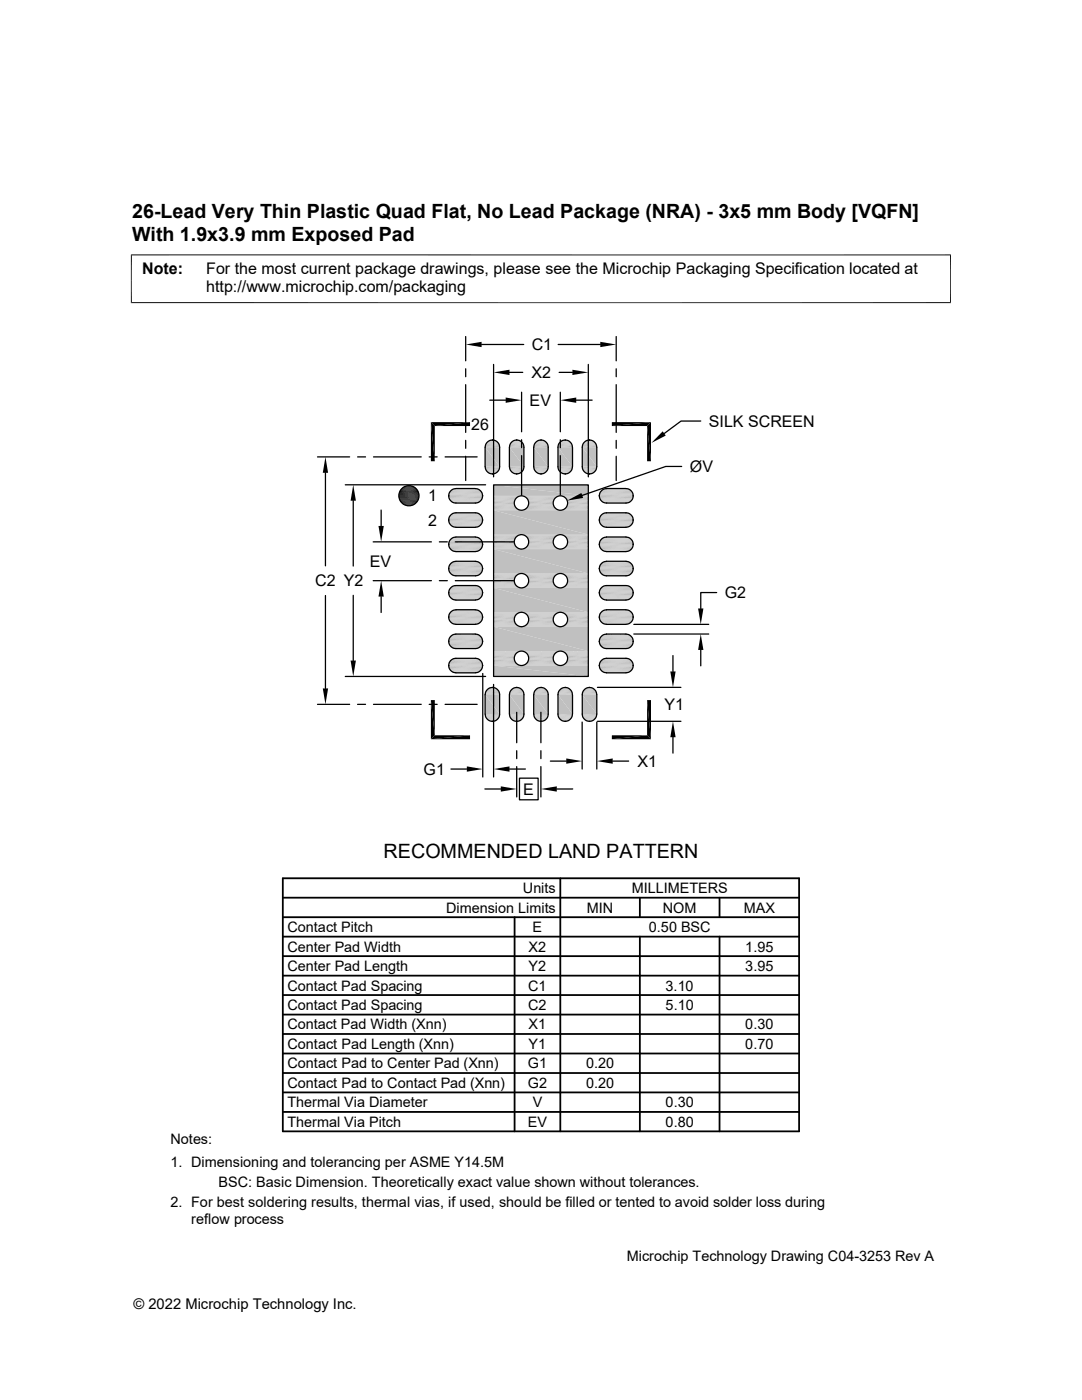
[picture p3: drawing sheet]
<svg xmlns="http://www.w3.org/2000/svg" width="216mm" height="279mm" viewBox="0 0 216 279" stroke-linecap="round" stroke-linejoin="round" font-family="sans-serif">
<g fill="#c0c0c0">
<path d="M98 87.8h.5z"/>
<path d="M102.8 87.8h.6z"/>
<path d="M107.7 87.8h.5z"/>
<path d="M112.5 87.8h.5z"/>
<path d="M117.4 87.8h.5z"/>
<path d="M117.1 87.9h1z"/>
<path d="M117.4 87.8l.7 .1z"/>
<path d="M112.3 87.9h1z"/>
<path d="M112.5 87.8l.8 .1z"/>
<path d="M107.4 87.9h1z"/>
<path d="M107.7 87.8l.7 .1z"/>
<path d="M102.6 87.9h1z"/>
<path d="M102.8 87.8l.8 .1z"/>
<path d="M97.7 87.9h1z"/>
<path d="M98 87.8l.7 .1z"/>
<path d="M116.9 88l.2-.1 1.3 .1z"/>
<path d="M117.1 87.9l1.3 .1z"/>
<path d="M112.1 88l.2-.1 1.2 .1z"/>
<path d="M112.3 87.9l1.2 .1z"/>
<path d="M107.2 88l.2-.1 1.3 .1z"/>
<path d="M107.4 87.9l1.3 .1z"/>
<path d="M102.4 88l.2-.1 1.2 .1z"/>
<path d="M102.6 87.9l1.2 .1z"/>
<path d="M97.5 88l.2-.1 1.3 .1z"/>
<path d="M97.7 87.9l1.3 .1z"/>
<path d="M116.7 88.2l.2-.2 1.7 .2z"/>
<path d="M116.9 88h1.5l.2 .2z"/>
<path d="M111.8 88.2l.3-.2 1.6 .2z"/>
<path d="M112.1 88h1.4l.2 .2z"/>
<path d="M107 88.2l.2-.2 1.7 .2z"/>
<path d="M107.2 88h1.5l.2 .2z"/>
<path d="M102.2 88.2l.2-.2 1.6 .2z"/>
<path d="M102.4 88h1.4l.2 .2z"/>
<path d="M97.3 88.2l.2-.2 1.7 .2z"/>
<path d="M97.5 88h1.5l.2 .2z"/>
</g>
<path d="M97.1 88.2h2.3M102 88.2h2.2M106.8 88.2h2.3M111.7 88.2h2.2M116.5 88.2h2.2" fill="none" stroke="#c0c0c0" stroke-width=".2"/>
<path d="M97 88.4h2.5M101.8 88.4h2.6M106.7 88.4h2.5M111.5 88.4h2.5M116.4 88.4h2.5" fill="none" stroke="#c0c0c0" stroke-width=".21"/>
<path d="M96.8 88.9h2.9M96.9 88.7h2.7M101.7 88.9h2.8M101.7 88.7h2.8M106.5 88.9h2.9M106.6 88.7h2.7M111.4 88.9h2.8M111.4 88.7h2.8M116.2 88.9h2.9M116.3 88.7h2.7" fill="none" stroke="#c0c0c0" stroke-width=".23"/>
<path d="M96.8 89.1h2.9M101.6 89.1h2.9M106.5 89.1h2.9M111.3 89.1h2.9M116.2 89.1h2.9" fill="none" stroke="#c0c0c0" stroke-width=".25"/>
<g fill="#c0c0c0">
<path d="M116.2 89.3l2.9 3.8h-2.9z"/>
<path d="M116.2 89.3h2.9v3.8z"/>
<path d="M111.3 89.3l2.9 3.8h-2.9z"/>
<path d="M111.3 89.3h2.9v3.8z"/>
<path d="M106.5 89.3l2.9 3.8h-2.9z"/>
<path d="M106.5 89.3h2.9v3.8z"/>
<path d="M101.6 89.3l2.9 3.8h-2.9z"/>
<path d="M101.6 89.3h2.9v3.8z"/>
<path d="M96.8 89.3l2.9 3.8h-2.9z"/>
<path d="M96.8 89.3h2.9v3.8z"/>
</g>
<path d="M96.8 93.3h2.9M96.8 93.5h2.9M101.6 93.3h2.9M101.7 93.5h2.8M106.5 93.3h2.9M106.5 93.5h2.9M111.3 93.3h2.9M111.4 93.5h2.8M116.2 93.3h2.9M116.2 93.5h2.9" fill="none" stroke="#c0c0c0" stroke-width=".25"/>
<path d="M96.9 93.7h2.7M97 94h2.5M101.7 93.7h2.8M101.8 94h2.6M106.6 93.7h2.7M106.7 94h2.5M111.4 93.7h2.8M111.5 94h2.5M116.3 93.7h2.7M116.4 94h2.5" fill="none" stroke="#c0c0c0" stroke-width=".21"/>
<path d="M97.1 94.2h2.3M102 94.2h2.2M106.8 94.2h2.3M111.7 94.2h2.2M116.5 94.2h2.2" fill="none" stroke="#c0c0c0" stroke-width=".2"/>
<g fill="#c0c0c0">
<path d="M116.7 94.3l1.7 .1h-1.5z"/>
<path d="M116.7 94.3h1.9l-.2 .1z"/>
<path d="M111.8 94.3l1.7 .1h-1.4z"/>
<path d="M111.8 94.3h1.9l-.2 .1z"/>
<path d="M107 94.3l1.7 .1h-1.5z"/>
<path d="M107 94.3h1.9l-.2 .1z"/>
<path d="M102.2 94.3l1.6 .1h-1.4z"/>
<path d="M102.2 94.3h1.8l-.2 .1z"/>
<path d="M97.3 94.3l1.7 .1h-1.5z"/>
<path d="M97.3 94.3h1.9l-.2 .1z"/>
<path d="M116.9 94.4l1.2 .1h-1z"/>
<path d="M116.9 94.4h1.5l-.3 .1z"/>
<path d="M112.1 94.4l1.2 .1h-1z"/>
<path d="M112.1 94.4h1.4l-.2 .1z"/>
<path d="M107.2 94.4l1.2 .1h-1z"/>
<path d="M107.2 94.4h1.5l-.3 .1z"/>
<path d="M102.4 94.4l1.2 .1h-1z"/>
<path d="M102.4 94.4h1.4l-.2 .1z"/>
<path d="M97.5 94.4l1.2 .1h-1z"/>
<path d="M97.5 94.4h1.5l-.3 .1z"/>
<path d="M98 94.6h.5z"/>
<path d="M102.8 94.6h.6z"/>
<path d="M107.7 94.6h.5z"/>
<path d="M112.5 94.6h.5z"/>
<path d="M117.4 94.6h.5z"/>
<path d="M117.1 94.5l.8 .1z"/>
<path d="M117.1 94.5h1z"/>
<path d="M112.3 94.5l.7 .1z"/>
<path d="M112.3 94.5h1z"/>
<path d="M107.4 94.5l.8 .1z"/>
<path d="M107.4 94.5h1z"/>
<path d="M102.6 94.5l.8 .1z"/>
<path d="M102.6 94.5h1z"/>
<path d="M97.7 94.5l.8 .1z"/>
<path d="M97.7 94.5h1z"/>
</g>
<path d="M89.9 97.9h6.1M90 97.8h5.8M90.3 97.6h5.3M90.5 97.5h4.9M119.9 97.9h6.1M120.1 97.8h5.7M120.3 97.6h5.3M120.5 97.5h4.9" fill="none" stroke="#c0c0c0" stroke-width=".2"/>
<path d="M89.7 98.1h6.4M119.8 98.1h6.4" fill="none" stroke="#c0c0c0" stroke-width=".21"/>
<path d="M89.6 98.3h6.6M119.7 98.3h6.6" fill="none" stroke="#c0c0c0" stroke-width=".23"/>
<path d="M89.5 98.8h6.8M89.6 98.6h6.7M119.6 98.8h6.7M119.6 98.6h6.7" fill="none" stroke="#c0c0c0" stroke-width=".25"/>
<g fill="#c0c0c0">
<path d="M98.5 96.8l18.9 2.2h-18.9z"/>
<path d="M98.5 96.8h18.9v2.2z"/>
</g>
<g fill="none" stroke="#c0c0c0" stroke-width=".2">
<path d="M89.9 100h6.1M98.5 99h5.4M98.5 99h5.2M98.5 99.2h4.9M98.5 99.3h4.7M104.2 99h7.5M104.5 99h6.9M104.7 99.2h6.5M104.9 99.3h6M112 99h5.4M112.2 99h5.2M112.5 99.2h4.9"/>
<path d="M112.7 99.3h4.7M119.9 100h6.1M89.7 104.6h6.4M89.9 104.8h6.1M89.9 102.8h6.1M90 102.6h5.8M90 100.1h5.8M90 105h5.8M90.3 100.3h5.3M90.3 105.1h5.3M90.3 102.5h5.3M90.5 100.3h4.9"/>
<path d="M90.5 105.2h4.9M90.5 102.4h4.9M90.7 100.4h4.4M90.7 102.4h4.4M98.5 101.5h4.7M98.5 101.6h4.9M98.5 101.7h5.2M98.5 101.8h5.4M104.2 101.8h7.5M104.5 101.7h6.9M104.7 101.6h6.5M104.9 101.5h6"/>
<path d="M112 101.8h5.4M112.2 101.7h5.2M112.5 101.6h4.9M112.7 101.5h4.7M119.8 104.6h6.4M119.9 104.8h6.1M119.9 102.8h6.1M120.1 100.1h5.7M120.1 105h5.7M120.1 102.6h5.7M120.3 100.3h5.3M120.3 105.1h5.3"/>
<path d="M120.3 102.5h5.3M120.5 102.4h4.9M120.5 100.3h4.9M120.5 105.2h4.9M120.8 100.4h4.4M120.8 102.4h4.4"/>
</g>
<g fill="none" stroke="#c0c0c0" stroke-width=".23">
<path d="M89.5 99.1h6.8M89.6 99.6h6.6M98.5 99.7h4.3M105.3 99.7h5.3M113.1 99.7h4.3M119.6 99.1h6.7M119.7 99.6h6.6M89.6 103.4h6.7M89.6 104.4h6.6M89.6 103.2h6.6M98.5 101h4.3M105.3 101h5.3"/>
<path d="M113.1 101h4.3M119.6 103.4h6.7M119.7 104.4h6.6M119.7 103.2h6.6"/>
</g>
<g fill="none" stroke="#c0c0c0" stroke-width=".25">
<path d="M89.6 99.3h6.7M119.6 99.3h6.7M89.5 103.7h6.8M89.5 103.9h6.8M89.6 104.2h6.7M98.5 100.3h4.1M98.5 100.8h4.2M105.4 100.8h5.1M105.5 100.3h4.9M113.2 100.8h4.2M113.2 100.3h4.2M119.6 103.7h6.7"/>
<path d="M119.6 103.9h6.7M119.6 104.2h6.7"/>
</g>
<path d="M89.7 99.8h6.4M98.5 99.5h4.5M105.1 99.5h5.6M112.9 99.5h4.5M119.8 99.8h6.4M89.7 103h6.4M98.5 101.3h4.5M105.1 101.3h5.6M112.9 101.3h4.5M119.8 103h6.4" fill="none" stroke="#c0c0c0" stroke-width=".21"/>
<path d="M98.5 100h4.2M98.5 100.5h4.1M105.4 100h5.1M105.5 100.5h4.9M113.2 100h4.2M113.2 100.5h4.2" fill="none" stroke="#c0c0c0" stroke-width=".28"/>
<g fill="#c0c0c0">
<path d="M98.5 101.8l18.9 4.9h-18.9z"/>
<path d="M98.5 101.8h18.9v4.9z"/>
</g>
<g fill="none" stroke="#c0c0c0" stroke-width=".2">
<path d="M89.7 112.6h6.4M89.9 109.6h6.1M89.9 107.6h6.1M89.9 112.4h6.1M90 107.4h5.8M90 112.3h5.8M90 109.8h5.8M90.3 109.9h5.3M90.3 107.3h5.3M90.3 112.2h5.3M90.5 110h4.9M90.5 107.2h4.9"/>
<path d="M90.5 112.1h4.9M90.7 110.1h4.4M90.7 112h4.4M98.5 106.7h5.4M98.5 106.8h5.2M98.5 106.9h4.9M98.5 107.1h4.7M98.5 109.2h4.7M98.5 109.4h4.9M98.5 109.5h5.2M98.5 109.6h5.4M104.2 106.7h7.5"/>
<path d="M104.2 109.6h7.5M104.5 106.8h6.9M104.5 109.5h6.9M104.7 106.9h6.5M104.7 109.4h6.5M104.9 109.2h6M104.9 107.1h6M112 106.7h5.4M112 109.6h5.4M112.2 106.8h5.2M112.2 109.5h5.2M112.5 106.9h4.9"/>
<path d="M112.5 109.4h4.9M112.7 107.1h4.7M112.7 109.2h4.7M119.8 112.6h6.4M119.9 109.6h6.1M119.9 107.6h6.1M119.9 112.4h6.1M120.1 109.8h5.7M120.1 107.4h5.7M120.1 112.3h5.7M120.3 109.9h5.3M120.3 107.3h5.3"/>
<path d="M120.3 112.2h5.3M120.5 107.2h4.9M120.5 112.1h4.9M120.5 110h4.9M120.8 110.1h4.4M120.8 112h4.4"/>
</g>
<g fill="none" stroke="#c0c0c0" stroke-width=".21">
<path d="M89.6 108h6.6M89.7 107.8h6.4M89.7 109.5h6.4M89.7 114.3h6.4M98.5 107.3h4.5M98.5 109h4.5M105.1 107.3h5.6M105.1 109h5.6M112.9 109h4.5M112.9 107.3h4.5M119.7 108h6.6M119.8 107.8h6.4"/>
<path d="M119.8 109.5h6.4M119.8 114.3h6.4"/>
</g>
<g fill="none" stroke="#c0c0c0" stroke-width=".23">
<path d="M89.6 109h6.7M89.6 113.8h6.7M89.6 109.2h6.6M89.6 114.1h6.6M89.6 112.9h6.6M98.5 107.5h4.3M98.5 108.8h4.3M105.3 108.8h5.3M105.3 107.5h5.3M113.1 107.5h4.3M113.1 108.8h4.3M119.6 109h6.7"/>
<path d="M119.6 113.8h6.7M119.7 109.2h6.6M119.7 114.1h6.6M119.7 112.9h6.6"/>
</g>
<g fill="none" stroke="#c0c0c0" stroke-width=".25">
<path d="M89.5 108.5h6.8M89.5 113.3h6.8M89.5 108.8h6.8M89.5 113.6h6.8M89.6 108.2h6.7M89.6 113.1h6.7M98.5 107.7h4.2M98.5 108.5h4.2M105.4 107.7h5.1M105.4 108.5h5.1M113.2 108.5h4.2M113.2 107.7h4.2"/>
<path d="M119.6 108.5h6.7M119.6 113.3h6.7M119.6 108.8h6.7M119.6 113.6h6.7M119.6 108.2h6.7M119.6 113.1h6.7"/>
</g>
<path d="M98.5 108h4.1M98.5 108.3h4.1M105.5 108.3h4.9M105.5 108h4.9M113.2 108.3h4.2M113.2 108h4.2" fill="none" stroke="#c0c0c0" stroke-width=".28"/>
<g fill="#c0c0c0">
<path d="M98.5 109.6l18.9 4.8h-18.9z"/>
<path d="M98.5 109.6h18.9v4.8z"/>
</g>
<g fill="none" stroke="#c0c0c0" stroke-width=".2">
<path d="M89.7 119.1h6.4M89.9 114.5h6.1M89.9 119.3h6.1M89.9 117.3h6.1M90 117.1h5.8M90 114.6h5.8M90 119.5h5.8M90.3 114.8h5.3M90.3 119.6h5.3M90.3 117h5.3M90.5 114.9h4.9M90.5 119.7h4.9"/>
<path d="M90.5 116.9h4.9M90.7 119.8h4.4M90.7 116.9h4.4M98.5 114.5h5.4M98.5 114.5h5.2M98.5 114.7h4.9M98.5 114.8h4.7M98.5 117h4.7M98.5 117.1h4.9M98.5 117.2h5.2M98.5 117.3h5.4M104.2 114.5h7.5"/>
<path d="M104.2 117.3h7.5M104.5 114.5h6.9M104.5 117.2h6.9M104.7 114.7h6.5M104.7 117.1h6.5M104.9 117h6M104.9 114.8h6M112 114.5h5.4M112 117.3h5.4M112.2 114.5h5.2M112.2 117.2h5.2M112.5 114.7h4.9"/>
<path d="M112.5 117.1h4.9M112.7 114.8h4.7M112.7 117h4.7M119.8 119.1h6.4M119.9 114.5h6.1M119.9 119.3h6.1M119.9 117.3h6.1M120.1 114.6h5.7M120.1 119.5h5.7M120.1 117.1h5.7M120.3 114.8h5.3M120.3 119.6h5.3"/>
<path d="M120.3 117h5.3M120.5 116.9h4.9M120.5 114.9h4.9M120.5 119.7h4.9M120.8 119.8h4.4M120.8 116.9h4.4M90 122h5.8M90.3 121.8h5.3M90.5 121.8h4.9M90.7 121.7h4.4M120.1 122h5.7M120.3 121.8h5.3"/>
<path d="M120.5 121.8h4.9M120.8 121.7h4.4"/>
</g>
<path d="M89.7 117.5h6.4M98.5 115h4.5M98.5 116.8h4.5M105.1 115h5.6M105.1 116.8h5.6M112.9 116.8h4.5M112.9 115h4.5M119.8 117.5h6.4" fill="none" stroke="#c0c0c0" stroke-width=".21"/>
<path d="M89.6 117.9h6.7M89.6 118.9h6.6M89.6 117.7h6.6M98.5 115.2h4.3M98.5 116.5h4.3M105.3 116.5h5.3M105.3 115.2h5.3M113.1 115.2h4.3M113.1 116.5h4.3M119.6 117.9h6.7M119.7 118.9h6.6M119.7 117.7h6.6" fill="none" stroke="#c0c0c0" stroke-width=".23"/>
<path d="M89.5 118.2h6.8M89.5 118.4h6.8M89.6 118.7h6.7M98.5 115.5h4.2M98.5 116.3h4.2M105.4 115.5h5.1M105.4 116.3h5.1M113.2 116.3h4.2M113.2 115.5h4.2M119.6 118.2h6.7M119.6 118.4h6.7M119.6 118.7h6.7" fill="none" stroke="#c0c0c0" stroke-width=".25"/>
<path d="M98.5 115.7h4.1M98.5 116h4.1M105.5 116h4.9M105.5 115.7h4.9M113.2 116h4.2M113.2 115.7h4.2" fill="none" stroke="#c0c0c0" stroke-width=".28"/>
<g fill="#c0c0c0">
<path d="M98.5 117.3l18.9 4.9h-18.9z"/>
<path d="M98.5 117.3h18.9v4.9z"/>
</g>
<g fill="none" stroke="#c0c0c0" stroke-width=".2">
<path d="M89.7 127.2h6.4M89.9 124.2h6.1M89.9 129h6.1M89.9 122.1h6.1M89.9 127h6.1M90 126.8h5.8M90 124.3h5.8M90 129.2h5.8M90.3 124.5h5.3M90.3 129.3h5.3M90.3 126.7h5.3M90.5 124.6h4.9"/>
<path d="M90.5 129.4h4.9M90.5 126.6h4.9M90.7 124.6h4.4M90.7 126.5h4.4M98.5 122.2h5.4M98.5 122.3h5.2M98.5 122.4h4.9M98.5 122.6h4.7M98.5 124.7h4.7M98.5 124.9h4.9M98.5 125h5.2M98.5 125.1h5.4"/>
<path d="M104.2 122.2h7.5M104.2 125.1h7.5M104.5 122.3h6.9M104.5 125h6.9M104.7 122.4h6.5M104.7 124.9h6.5M104.9 124.7h6M104.9 122.6h6M112 122.2h5.4M112 125.1h5.4M112.2 122.3h5.2M112.2 125h5.2"/>
<path d="M112.5 122.4h4.9M112.5 124.9h4.9M112.7 122.6h4.7M112.7 124.7h4.7M119.8 127.2h6.4M119.9 124.2h6.1M119.9 129h6.1M119.9 122.1h6.1M119.9 127h6.1M120.1 124.3h5.7M120.1 129.2h5.7M120.1 126.8h5.7"/>
<path d="M120.3 124.5h5.3M120.3 129.3h5.3M120.3 126.7h5.3M120.5 126.6h4.9M120.5 124.6h4.9M120.5 129.4h4.9M120.8 124.6h4.4M120.8 126.5h4.4"/>
</g>
<g fill="none" stroke="#c0c0c0" stroke-width=".21">
<path d="M89.6 123.8h6.6M89.7 122.3h6.4M89.7 124h6.4M89.7 128.8h6.4M98.5 122.8h4.5M98.5 124.5h4.5M105.1 122.8h5.6M105.1 124.5h5.6M112.9 124.5h4.5M112.9 122.8h4.5M119.7 123.8h6.6M119.8 122.3h6.4"/>
<path d="M119.8 124h6.4M119.8 128.8h6.4"/>
</g>
<g fill="none" stroke="#c0c0c0" stroke-width=".23">
<path d="M89.6 122.8h6.7M89.6 128.4h6.7M89.6 128.6h6.6M89.6 122.5h6.6M89.6 127.4h6.6M98.5 123h4.3M98.5 124.3h4.3M105.3 124.3h5.3M105.3 123h5.3M113.1 123h4.3M113.1 124.3h4.3M119.6 122.8h6.7"/>
<path d="M119.6 128.4h6.7M119.7 128.6h6.6M119.7 122.5h6.6M119.7 127.4h6.6"/>
</g>
<g fill="none" stroke="#c0c0c0" stroke-width=".25">
<path d="M89.5 123h6.8M89.5 127.9h6.8M89.5 123.3h6.8M89.5 128.1h6.8M89.6 127.6h6.7M89.6 123.5h6.7M98.5 123.2h4.2M98.5 124h4.2M105.4 123.2h5.1M105.4 124h5.1M113.2 124h4.2M113.2 123.2h4.2"/>
<path d="M119.6 123h6.7M119.6 127.9h6.7M119.6 123.3h6.7M119.6 128.1h6.7M119.6 127.6h6.7M119.6 123.5h6.7"/>
</g>
<path d="M98.5 123.5h4.1M98.5 123.8h4.1M105.5 123.8h4.9M105.5 123.5h4.9M113.2 123.8h4.2M113.2 123.5h4.2" fill="none" stroke="#c0c0c0" stroke-width=".28"/>
<g fill="#c0c0c0">
<path d="M98.5 125.1l18.9 4.8h-18.9z"/>
<path d="M98.5 125.1h18.9v4.8z"/>
</g>
<g fill="none" stroke="#c0c0c0" stroke-width=".2">
<path d="M89.9 133.9h6.1M89.9 131.8h6.1M90 131.6h5.8M90 134h5.8M90.3 134.1h5.3M90.3 131.5h5.3M90.5 134.2h4.9M90.5 131.4h4.9M90.7 134.3h4.4M90.7 131.4h4.4M98.5 130h5.4M98.5 130h5.2"/>
<path d="M98.5 130.1h4.9M98.5 130.3h4.7M98.5 132.5h4.7M98.5 132.6h4.9M98.5 132.7h5.2M98.5 132.8h5.4M104.2 130h7.5M104.2 132.8h7.5M104.5 130h6.9M104.5 132.7h6.9M104.7 130.1h6.5M104.7 132.6h6.5"/>
<path d="M104.9 132.5h6M104.9 130.3h6M112 130h5.4M112 132.8h5.4M112.2 130h5.2M112.2 132.7h5.2M112.5 130.1h4.9M112.5 132.6h4.9M112.7 130.3h4.7M112.7 132.5h4.7M119.9 133.9h6.1M119.9 131.8h6.1"/>
<path d="M120.1 134h5.7M120.1 131.6h5.7M120.3 134.1h5.3M120.3 131.5h5.3M120.5 131.4h4.9M120.5 134.2h4.9M120.8 134.3h4.4M120.8 131.4h4.4"/>
</g>
<path d="M89.7 132h6.4M89.7 133.7h6.4M98.5 130.5h4.5M98.5 132.2h4.5M105.1 130.5h5.6M105.1 132.2h5.6M112.9 132.2h4.5M112.9 130.5h4.5M119.8 132h6.4M119.8 133.7h6.4" fill="none" stroke="#c0c0c0" stroke-width=".21"/>
<path d="M89.5 132.7h6.8M89.6 133.4h6.6M89.6 132.2h6.6M98.5 130.7h4.3M98.5 132h4.3M105.3 132h5.3M105.3 130.7h5.3M113.1 130.7h4.3M113.1 132h4.3M119.6 132.7h6.7M119.7 133.4h6.6M119.7 132.2h6.6" fill="none" stroke="#c0c0c0" stroke-width=".23"/>
<path d="M89.5 132.9h6.8M89.6 132.5h6.7M89.6 133.2h6.7M98.5 131h4.2M98.5 131.5h4.1M105.4 131h5.1M105.5 131.5h4.9M113.2 131h4.2M113.2 131.5h4.2M119.6 132.9h6.7M119.6 132.5h6.7M119.6 133.2h6.7" fill="none" stroke="#c0c0c0" stroke-width=".25"/>
<path d="M98.5 131.2h4.1M98.5 131.8h4.2M105.4 131.8h5.1M105.5 131.2h4.9M113.2 131.8h4.2M113.2 131.2h4.2" fill="none" stroke="#c0c0c0" stroke-width=".28"/>
<g fill="#c0c0c0">
<path d="M98.5 132.8l18.9 2.2h-18.9z"/>
<path d="M98.5 132.8h18.9v2.2z"/>
<path d="M98 137.2h.5z"/>
<path d="M102.8 137.2h.6z"/>
<path d="M107.7 137.2h.5z"/>
<path d="M112.5 137.2h.5z"/>
<path d="M117.4 137.2h.5z"/>
<path d="M117.1 137.3h1z"/>
<path d="M117.4 137.2l.7 .1z"/>
<path d="M112.3 137.3h1z"/>
<path d="M112.5 137.2l.8 .1z"/>
<path d="M107.4 137.3h1z"/>
<path d="M107.7 137.2l.7 .1z"/>
<path d="M102.6 137.3h1z"/>
<path d="M102.8 137.2l.8 .1z"/>
<path d="M97.7 137.3h1z"/>
<path d="M98 137.2l.7 .1z"/>
<path d="M116.9 137.4l.2-.1 1.3 .1z"/>
<path d="M117.1 137.3h1l.3 .1z"/>
<path d="M112.1 137.4l.2-.1 1.2 .1z"/>
<path d="M112.3 137.3h1l.2 .1z"/>
<path d="M107.2 137.4l.2-.1 1.3 .1z"/>
<path d="M107.4 137.3h1l.3 .1z"/>
<path d="M102.4 137.4l.2-.1 1.2 .1z"/>
<path d="M102.6 137.3h1l.2 .1z"/>
<path d="M97.5 137.4l.2-.1 1.3 .1z"/>
<path d="M97.7 137.3h1l.3 .1z"/>
<path d="M116.7 137.5l.2-.1 1.7 .1z"/>
<path d="M116.9 137.4h1.5l.2 .1z"/>
<path d="M111.8 137.5l.3-.1 1.6 .1z"/>
<path d="M112.1 137.4h1.4l.2 .1z"/>
<path d="M107 137.5l.2-.1 1.7 .1z"/>
<path d="M107.2 137.4h1.5l.2 .1z"/>
<path d="M102.2 137.5l.2-.1 1.6 .1z"/>
<path d="M102.4 137.4h1.4l.2 .1z"/>
<path d="M97.3 137.5l.2-.1 1.7 .1z"/>
<path d="M97.5 137.4h1.5l.2 .1z"/>
</g>
<path d="M97.1 137.6h2.3M102 137.6h2.2M106.8 137.6h2.3M111.7 137.6h2.2M116.5 137.6h2.2" fill="none" stroke="#c0c0c0" stroke-width=".2"/>
<path d="M96.9 138h2.7M97 137.8h2.5M101.7 138h2.8M101.8 137.8h2.6M106.6 138h2.7M106.7 137.8h2.5M111.4 138h2.8M111.5 137.8h2.5M116.3 138h2.7M116.4 137.8h2.5" fill="none" stroke="#c0c0c0" stroke-width=".21"/>
<path d="M96.8 138.5h2.9M96.8 138.3h2.9M101.6 138.5h2.9M101.7 138.3h2.8M106.5 138.5h2.9M106.5 138.3h2.9M111.3 138.5h2.9M111.4 138.3h2.8M116.2 138.5h2.9M116.2 138.3h2.9" fill="none" stroke="#c0c0c0" stroke-width=".25"/>
<g fill="#c0c0c0">
<path d="M116.2 138.6l2.9 3.9h-2.9z"/>
<path d="M116.2 138.6h2.9v3.9z"/>
<path d="M111.3 138.6l2.9 3.9h-2.9z"/>
<path d="M111.3 138.6h2.9v3.9z"/>
<path d="M106.5 138.6l2.9 3.9h-2.9z"/>
<path d="M106.5 138.6h2.9v3.9z"/>
<path d="M101.6 138.6l2.9 3.9h-2.9z"/>
<path d="M101.6 138.6h2.9v3.9z"/>
<path d="M96.8 138.6l2.9 3.9h-2.9z"/>
<path d="M96.8 138.6h2.9v3.9z"/>
</g>
<path d="M96.8 142.6h2.9M101.6 142.6h2.9M106.5 142.6h2.9M111.3 142.6h2.9M116.2 142.6h2.9" fill="none" stroke="#c0c0c0" stroke-width=".25"/>
<path d="M96.8 142.9h2.9M96.9 143.1h2.7M101.7 142.9h2.8M101.7 143.1h2.8M106.5 142.9h2.9M106.6 143.1h2.7M111.4 142.9h2.8M111.4 143.1h2.8M116.2 142.9h2.9M116.3 143.1h2.7" fill="none" stroke="#c0c0c0" stroke-width=".23"/>
<path d="M97 143.3h2.5M101.8 143.3h2.6M106.7 143.3h2.5M111.5 143.3h2.5M116.4 143.3h2.5" fill="none" stroke="#c0c0c0" stroke-width=".21"/>
<path d="M97.1 143.5h2.3M102 143.5h2.2M106.8 143.5h2.3M111.7 143.5h2.2M116.5 143.5h2.2" fill="none" stroke="#c0c0c0" stroke-width=".2"/>
<g fill="#c0c0c0">
<path d="M116.7 143.6l1.7 .2h-1.5z"/>
<path d="M116.7 143.6h1.9l-.2 .2z"/>
<path d="M111.8 143.6l1.7 .2h-1.4z"/>
<path d="M111.8 143.6h1.9l-.2 .2z"/>
<path d="M107 143.6l1.7 .2h-1.5z"/>
<path d="M107 143.6h1.9l-.2 .2z"/>
<path d="M102.2 143.6l1.6 .2h-1.4z"/>
<path d="M102.2 143.6h1.8l-.2 .2z"/>
<path d="M97.3 143.6l1.7 .2h-1.5z"/>
<path d="M97.3 143.6h1.9l-.2 .2z"/>
<path d="M116.9 143.8l1.2 .1z"/>
<path d="M116.9 143.8h1.5l-.3 .1z"/>
<path d="M112.1 143.8l1.2 .1z"/>
<path d="M112.1 143.8h1.4l-.2 .1z"/>
<path d="M107.2 143.8l1.2 .1z"/>
<path d="M107.2 143.8h1.5l-.3 .1z"/>
<path d="M102.4 143.8l1.2 .1z"/>
<path d="M102.4 143.8h1.4l-.2 .1z"/>
<path d="M97.5 143.8l1.2 .1z"/>
<path d="M97.5 143.8h1.5l-.3 .1z"/>
<path d="M98 143.9h.5z"/>
<path d="M102.8 143.9h.6z"/>
<path d="M107.7 143.9h.5z"/>
<path d="M112.5 143.9h.5z"/>
<path d="M117.4 143.9h.5z"/>
<path d="M117.1 143.9h.8z"/>
<path d="M117.1 143.9h1z"/>
<path d="M112.3 143.9h.7z"/>
<path d="M112.3 143.9h1z"/>
<path d="M107.4 143.9h.8z"/>
<path d="M107.4 143.9h1z"/>
<path d="M102.6 143.9h.8z"/>
<path d="M102.6 143.9h1z"/>
<path d="M97.7 143.9h.8z"/>
<path d="M97.7 143.9h1z"/>
</g>
<g fill="none" stroke="#000" stroke-width=".25">
<path d="M92.9 67.2v4.8M92.9 73.6v1.6M92.9 76.8v9.5M96.1 68.7h8.4M97.7 79.9h3.2M98.5 72.7v22.5M101.7 74.3h2.6M104.1 78.3v7.9M111.4 68.7h8.4M111.6 74.3h2.6M111.8 78.3v7.9M115 79.9h3.2"/>
<path d="M117.4 72.7v22.5M123 67.2v4.8M123 73.6v1.6M123 76.8v9.5M63.4 91.2h6.4M64.9 94.4v18.5M68.9 96.8h28M70.5 99.9v13.1M71.4 91.2h1.5M74.5 91.2h9.6M85.6 91.2h1.6M88.8 91.2h6.4"/>
<path d="M89.5 99h.1M91 97.5h3.8M91 97.5a1.45 1.45 0 0 0-1.5 1.5M92.9 87.9v1.6M92.9 91.1v4.8M94.8 97.5a1.44 1.44 0 0 1 1.5 1.5 1.44 1.44 0 0 1-1.5 1.4h-3.8a1.45 1.45 0 0 1-1.5-1.4M96.3 99h.1M96.8 89.3v3.8M96.8 93.1a1.45 1.45 0 0 0 1.5 1.5M98.3 87.8a1.45 1.45 0 0 0-1.5 1.5M98.3 94.6h.1M98.3 87.8h.1"/>
<path d="M98.3 87.8a1.45 1.45 0 0 1 1.4 1.5v3.8a1.45 1.45 0 0 1-1.4 1.5M98.5 96.8h18.9v38.2h-18.9zM103.1 87.8a1.45 1.45 0 0 1 1.4 1.5v3.8a1.45 1.45 0 0 1-1.4 1.5M103.1 87.8a1.48 1.48 0 0 0-1.5 1.5l.1 3.8a1.45 1.45 0 0 0 1.4 1.5M103.1 94.6h.1M103.1 87.8h.1M104.1 87.8v1.5M104.1 90.9v7.9M107.9 87.8a1.45 1.45 0 0 1 1.5 1.5v3.8a1.45 1.45 0 0 1-1.5 1.5M107.9 87.8a1.48 1.48 0 0 0-1.4 1.5v3.8a1.45 1.45 0 0 0 1.5 1.5M107.9 94.6h.1M107.9 87.8h.1"/>
<path d="M111.8 87.8v1.5M111.8 90.9v7.9M112.8 87.8a1.45 1.45 0 0 0-1.5 1.5v3.8a1.45 1.45 0 0 0 1.5 1.5M112.8 94.6h.1M112.8 87.8h.1M112.8 87.8a1.45 1.45 0 0 1 1.4 1.5v3.8a1.48 1.48 0 0 1-1.4 1.5M117.6 87.8a1.45 1.45 0 0 1 1.5 1.5v3.8a1.48 1.48 0 0 1-1.5 1.5M117.6 87.8a1.45 1.45 0 0 0-1.4 1.5v3.8a1.45 1.45 0 0 0 1.4 1.5M117.6 94.6h.1M117.6 87.8h.1M119.6 99h.1M121 97.5a1.45 1.45 0 0 0-1.4 1.5"/>
<path d="M121 97.5h3.9M123 87.9v1.6M123 91.1v4.8M124.9 97.5a1.45 1.45 0 0 1 1.4 1.5M126.3 99a1.45 1.45 0 0 1-1.4 1.4h-3.9a1.45 1.45 0 0 1-1.4-1.4M126.3 99h.1M136 93.1h-3.2l-16.6 5.8M139.8 84h-3.9l-3.4 2.5M64.9 118.9v18.5M70.5 118.8v13M74.5 108.1h11.6M74.5 115.9h11.6"/>
<path d="M76.1 101.8v3.2M76.1 119.1v3.1M87.7 108.1h1.6M87.7 115.9h1.6M89.5 118.3a1.45 1.45 0 0 0 1.5 1.4M89.5 108.6a1.45 1.45 0 0 0 1.5 1.5M89.5 103.8a1.45 1.45 0 0 0 1.5 1.4M89.5 118.3h.1M89.5 113.5h.1M89.5 108.6h.1M89.5 103.8h.1M89.5 118.3a1.45 1.45 0 0 1 1.5-1.4h3.8a1.44 1.44 0 0 1 1.5 1.4 1.44 1.44 0 0 1-1.5 1.4"/>
<path d="M89.5 103.8a1.45 1.45 0 0 1 1.5-1.5h3.8a1.44 1.44 0 0 1 1.5 1.5 1.44 1.44 0 0 1-1.5 1.4M90.8 108.1h11.7M90.8 115.9h11.7M91 112h3.8M91 107.2h3.8M91 112a1.45 1.45 0 0 0-1.5 1.5M91 107.2a1.45 1.45 0 0 0-1.5 1.4M91 119.8h3.8M91 110.1h3.8M91 105.2h3.8M94.8 112a1.44 1.44 0 0 1 1.5 1.5 1.44 1.44 0 0 1-1.5 1.4h-3.8a1.45 1.45 0 0 1-1.5-1.4M94.8 107.2a1.44 1.44 0 0 1 1.5 1.4 1.44 1.44 0 0 1-1.5 1.5"/>
<path d="M96.3 118.3h.1M96.3 113.5h.1M96.3 108.6h.1M96.3 103.8h.1M119.6 118.3h.1M119.6 113.5h.1M119.6 108.6h.1M119.6 103.8h.1M119.6 118.3a1.45 1.45 0 0 0 1.4 1.4M119.6 108.6a1.45 1.45 0 0 0 1.4 1.5M119.6 103.8a1.45 1.45 0 0 0 1.4 1.4M121 112a1.45 1.45 0 0 0-1.4 1.5"/>
<path d="M121 107.2a1.45 1.45 0 0 0-1.4 1.4M121 112h3.9M121 107.2h3.9M121 119.8h3.9M121 110.1h3.9M121 105.2h3.9M124.9 112a1.45 1.45 0 0 1 1.4 1.5M124.9 107.2a1.45 1.45 0 0 1 1.4 1.4M126.3 118.3a1.45 1.45 0 0 1-1.4 1.4M126.3 113.5a1.45 1.45 0 0 1-1.4 1.4h-3.9a1.45 1.45 0 0 1-1.4-1.4M126.3 108.6a1.45 1.45 0 0 1-1.4 1.5M126.3 103.8a1.45 1.45 0 0 1-1.4 1.4"/>
<path d="M126.3 118.3a1.45 1.45 0 0 0-1.4-1.4h-3.9a1.45 1.45 0 0 0-1.4 1.4M126.3 103.8a1.45 1.45 0 0 0-1.4-1.5h-3.9a1.45 1.45 0 0 0-1.4 1.5M126.3 118.3h.1M126.3 113.5h.1M126.3 108.6h.1M126.3 103.8h.1M143 118.3h-3.2v3.1M68.9 135h28M89.5 132.8a1.45 1.45 0 0 0 1.5 1.5M89.5 132.8h.1M89.5 128h.1M89.5 123.1h.1"/>
<path d="M89.5 132.8a1.45 1.45 0 0 1 1.5-1.4h3.8a1.44 1.44 0 0 1 1.5 1.4 1.44 1.44 0 0 1-1.5 1.5M90 127l.3-.3 .7-.2 3.8 .1a1.44 1.44 0 0 1 1.5 1.4 1.44 1.44 0 0 1-1.5 1.4h-3.8a1.43 1.43 0 0 1-1.4-.9 1.43 1.43 0 0 1 .4-1.5zM91 121.7h3.8M91 121.7a1.45 1.45 0 0 0-1.5 1.4M91 134.3h3.8M94.8 121.7a1.44 1.44 0 0 1 1.5 1.4 1.44 1.44 0 0 1-1.5 1.5h-3.8a1.48 1.48 0 0 1-1.5-1.5M96.3 132.8h.1M96.3 128h.1M96.3 123.1h.1M96.3 134.4v20.7M96.8 138.6v3.9M98.3 137.2a1.45 1.45 0 0 0-1.5 1.4"/>
<path d="M98.3 137.2h.1M98.3 137.2a1.45 1.45 0 0 1 1.4 1.4v3.9a1.45 1.45 0 0 1-1.4 1.5M98.5 136.6v18.5M103.1 137.2a1.45 1.45 0 0 1 1.4 1.4v3.9a1.45 1.45 0 0 1-1.4 1.5M103.1 137.2a1.45 1.45 0 0 0-1.4 1.4l-.1 3.9a1.48 1.48 0 0 0 1.5 1.5M103.1 137.2h.1M107.9 137.2a1.45 1.45 0 0 1 1.5 1.4v3.9a1.45 1.45 0 0 1-1.5 1.5M107.9 137.2a1.45 1.45 0 0 0-1.4 1.4v3.9a1.48 1.48 0 0 0 1.5 1.5M107.9 137.2h.1M112.8 137.2a1.45 1.45 0 0 0-1.5 1.4v3.9a1.45 1.45 0 0 0 1.5 1.5M112.8 137.2h.1M112.8 137.2a1.48 1.48 0 0 1 1.4 1.4v3.9a1.45 1.45 0 0 1-1.4 1.5"/>
<path d="M117.6 137.2a1.48 1.48 0 0 1 1.5 1.4v3.9a1.45 1.45 0 0 1-1.5 1.5M117.6 137.2a1.45 1.45 0 0 0-1.4 1.4v3.9a1.45 1.45 0 0 0 1.4 1.5M117.6 137.2h.1M119.2 137.2h16.7M119.6 132.8h.1M119.6 128h.1M119.6 123.1h.1M119.6 128a1.45 1.45 0 0 1 1.4-1.4l3.9-.1a1.48 1.48 0 0 1 1.4 1.5M119.6 132.8a1.45 1.45 0 0 0 1.4 1.5M119.6 123.1a1.48 1.48 0 0 0 1.4 1.5h3.9a1.45 1.45 0 0 0 1.4-1.5M121 121.7a1.45 1.45 0 0 0-1.4 1.4M121 121.7h3.9"/>
<path d="M121 134.3h3.9M124.9 121.7a1.45 1.45 0 0 1 1.4 1.4M126.3 132.8a1.45 1.45 0 0 1-1.4 1.5M126.3 128a1.45 1.45 0 0 1-1.4 1.4h-3.9a1.45 1.45 0 0 1-1.4-1.4M126.3 132.8a1.45 1.45 0 0 0-1.4-1.4h-3.9a1.45 1.45 0 0 0-1.4 1.4M126.3 132.8h.1M126.3 128h.1M126.3 123.1h.1M126.5 126.5h14.9M126.5 124.6h14.9M134.3 130.8v3.2M139.8 129.7v3.2"/>
<path d="M63.4 140.6h6.4M71.4 140.6h1.5M74.5 140.6h9.6M85.6 140.6h1.6M88.8 140.6h6.4M90 153.5h3.2M96.8 157.5h3.1M96.8 142.5a1.45 1.45 0 0 0 1.5 1.5M98.3 144h.1M101.7 153.5h3.1M103.1 144h.1M103.1 142.2v6"/>
<path d="M103.1 149.8v1.6M103.1 153v6M103.7 155.3h3.7v4.3h-3.7zM107.9 142.2v6M107.9 149.8v1.6M107.9 153v6M107.9 144h.1M109.8 151.9h3.2M111.1 157.5h3.2M112.8 144h.1M116.2 144.1v9.4M117.6 144h.1"/>
<path d="M119.1 144.1v9.4M119.2 144h16.7M122.3 151.9h3.1M134.3 147.1v3.2"/>
<circle cx="81.6" cy="98.9" r="2.01"/>
<circle cx="104.1" cy="115.9" r="1.44"/>
<circle cx="104.1" cy="100.4" r="1.44"/>
<circle cx="104.1" cy="108.1" r="1.44"/>
<circle cx="111.8" cy="115.9" r="1.44"/>
<circle cx="111.8" cy="108.1" r="1.44"/>
<circle cx="111.8" cy="100.4" r="1.44"/>
<circle cx="104.1" cy="123.6" r="1.44"/>
<circle cx="104.1" cy="131.4" r="1.44"/>
<circle cx="111.8" cy="123.6" r="1.44"/>
<circle cx="111.8" cy="131.4" r="1.44"/>
</g>
<g fill="none" stroke="#000" stroke-width=".36">
<path d="M56.4 179.2h103M56.4 175.3h103v50.5h-103zM111.8 175.3v50.5M127.7 179.2v3.8M143.6 179.2v3.8M56.4 183h103M56.4 190.8h103M56.4 186.9h103M56.4 194.7h103M56.4 198.6h103M102.7 183v42.8M127.7 186.9v38.9"/>
<path d="M143.6 186.9v38.9M56.4 202.5h103M56.4 206.4h103M56.4 218h103M56.4 210.2h103M56.4 214.1h103M56.4 221.9h103"/>
</g>
<g fill="#000">
<path d="M92.9 68.7l3.2-.5v1.1zM100.9 79.3l3.2 .6-3.2 .5zM98.5 74.3l3.2-.5v1zM114.2 73.8l3.2 .5-3.2 .5zM111.8 79.9l3.2-.6v1.1zM119.8 68.2l3.2 .5-3.2 .6zM64.9 91.2l.6 3.2h-1.1zM70.5 96.8l.5 3.1h-1zM80.8 97.1l1.8 .1zM80.8 97.1h1.6zM80.9 97l1.5 .1zM80.9 97h1.3z"/>
<path d="M81.2 97h1zM81.2 97h.9zM81.3 96.9l.8 .1zM81.3 96.9h.5zM86 84.2l.8 7.9h-.8zM86 84.2l.8 .8v7.1zM86.8 85l7-.8v.8zM86 84.2h7.8l-7 .8zM113.2 99.9l2.8-1.5 .4 1zM122.1 84.2h7.8l-7.8 .8zM122.1 85l7.8-.8-.8 .8zM129.1 85l.8 7.1h-.8z"/>
<path d="M129.1 85l.8-.8v7.9zM132.2 86.1l.6 .8-2.8 1.5zM75.5 105h1.1l-.5 3.1zM76.1 115.9l.5 3.2h-1.1zM80.6 100.7l1.8 .1zM80.8 100.8l1.4 .1zM80.8 100.8h1.6zM80.9 100.9h1.2zM80.9 100.9h1.3zM81.2 100.9h.6zM81.2 100.9h.9zM81.3 100.9h.5z"/>
<path d="M64.4 137.4h1.1l-.6 3.2zM70 131.8h1l-.5 3.2zM133.8 134h1l-.5 3.2zM139.8 126.5l.6 3.2h-1.1zM139.3 121.4h1.1l-.6 3.2zM86 139.7l.8 7-.8 .8zM86 139.7h.8v7zM93.2 153l3.1 .5-3.1 .5zM86 147.5l7.8-.8v.8zM86.8 146.7h7l-7.8 .8zM99.9 156.9l3.2 .6-3.2 .5zM98.5 153.5l3.2-.5v1z"/>
<path d="M107.9 157.5l3.2-.6v1.1zM113 151.4l3.2 .5-3.2 .5zM122.1 146.7h7l-7 .8zM122.1 147.5l7-.8 .8 .8zM119.1 151.9l3.2-.5v1zM129.1 139.7l.8 7.8-.8-.8zM129.1 139.7h.8v7.8zM134.3 144l.5 3.1h-1z"/>
</g>
<g fill="none" stroke="#000" stroke-width=".2">
<path d="M26.1 50.9h163.7M26.2 50.8v9.7M189.7 50.8v9.7M26.1 60.4h163.7M79.6 98.6h4M79.6 98.8h4M79.6 99h4M79.6 98.5h4M79.6 99.4h4M79.7 99.6h3.8M79.7 98.3h3.8M79.7 98.1h3.8"/>
<path d="M79.7 99.8h3.8M79.8 99.9h3.6M79.8 97.9h3.6M79.9 97.8h3.4M80 97.6h3.2M80.1 97.5h3M80.3 97.3h2.6M80.4 97.2h2.4M80.6 97.1h2M79.9 100.1h3.4M80 100.3h3.2M80.1 100.4h3"/>
<path d="M80.3 100.5h2.6M80.4 100.6h2.4M80.6 100.7h2"/>
</g>
<path d="M79.6 99.2h4" fill="none" stroke="#000" stroke-width=".21"/>
<g font-size="3.9">
<text x="26.4" y="43.5">26-Lead Very Thin Plastic Quad Flat, No Lead Package (NRA) - 3x5 mm Body [VQFN]</text>
<text x="26.4" y="48">With 1.9x3.9 mm Exposed Pad</text>
<text x="76.5" y="171.1">RECOMMENDED LAND PATTERN</text>
</g>
<g font-size="3.2">
<text x="28.4" y="54.6">Note:</text>
<text x="41.1" y="58.3">http://www.microchip.com/packaging</text>
<text x="41.1" y="54.6">For the most current package drawings, please see the Microchip Packaging Specification located at</text>
<text x="106.1" y="69.9">C1</text>
<text x="106.1" y="75.5">X2</text>
<text x="105.7" y="81">EV</text>
<text x="94" y="85.9">26</text>
<text x="141.5" y="85.2">SILK SCREEN</text>
<text x="137.7" y="94.2">ØV</text>
<text x="85.4" y="100.1">1</text>
<text x="85.4" y="104.9">2</text>
<text x="73.8" y="113.2">EV</text>
<text x="62.9" y="117">C2 Y2</text>
<text x="144.6" y="119.4">G2</text>
<text x="132.6" y="141.7">Y1</text>
<text x="84.5" y="154.6">G1</text>
<text x="127.2" y="153">X1</text>
<text x="104.4" y="158.6">E</text>
</g>
<g font-size="2.9">
<text x="104.3" y="178.2">Units</text>
<text x="126" y="178.2">MILLIMETERS</text>
<text x="89" y="182.1">Dimension Limits</text>
<text x="117.1" y="182.1">MIN</text>
<text x="132.3" y="182.1">NOM</text>
<text x="148.4" y="182.1">MAX</text>
<text x="57.3" y="189.9">Center Pad Width</text>
<text x="57.3" y="186">Contact Pitch</text>
<text x="105.5" y="189.9">X2</text>
<text x="106.3" y="186">E</text>
<text x="129.5" y="186">0.50 BSC</text>
<text x="148.7" y="189.9">1.95</text>
<text x="57.3" y="193.8">Center Pad Length</text>
<text x="57.3" y="197.7">Contact Pad Spacing</text>
<text x="105.4" y="197.7">C1</text>
<text x="105.5" y="193.8">Y2</text>
<text x="132.8" y="197.7">3.10</text>
<text x="148.7" y="193.8">3.95</text>
<text x="57.3" y="201.6">Contact Pad Spacing</text>
<text x="105.4" y="201.6">C2</text>
<text x="132.8" y="201.6">5.10</text>
<text x="57.3" y="209.3">Contact Pad Length (Xnn)</text>
<text x="57.3" y="205.4">Contact Pad Width (Xnn)</text>
<text x="105.5" y="209.3">Y1</text>
<text x="105.5" y="205.4">X1</text>
<text x="148.7" y="209.3">0.70</text>
<text x="148.7" y="205.4">0.30</text>
<text x="57.3" y="213.2">Contact Pad to Center Pad (Xnn)</text>
<text x="105.3" y="213.2">G1</text>
<text x="116.9" y="213.2">0.20</text>
<text x="57.3" y="217.1">Contact Pad to Contact Pad (Xnn)</text>
<text x="57.3" y="221">Thermal Via Diameter</text>
<text x="105.3" y="217.1">G2</text>
<text x="106.3" y="221">V</text>
<text x="116.9" y="217.1">0.20</text>
<text x="132.8" y="221">0.30</text>
<text x="57.3" y="224.9">Thermal Via Pitch</text>
<text x="105.3" y="224.9">EV</text>
<text x="132.8" y="224.9">0.80</text>
<text x="34" y="228.3">Notes:</text>
<text x="34" y="232.9">1. Dimensioning and tolerancing per ASME Y14.5M</text>
<text x="43.6" y="236.9">BSC: Basic Dimension. Theoretically exact value shown without tolerances.</text>
<text x="34" y="241">2. For best soldering results, thermal vias, if used, should be filled or tented to avoid solder loss during</text>
<text x="38.1" y="244.3">reflow process</text>
<text x="125.1" y="251.7">Microchip Technology Drawing C04-3253 Rev A</text>
<text x="26.6" y="261.3">© 2022 Microchip Technology Inc.</text>
</g>
</svg>
